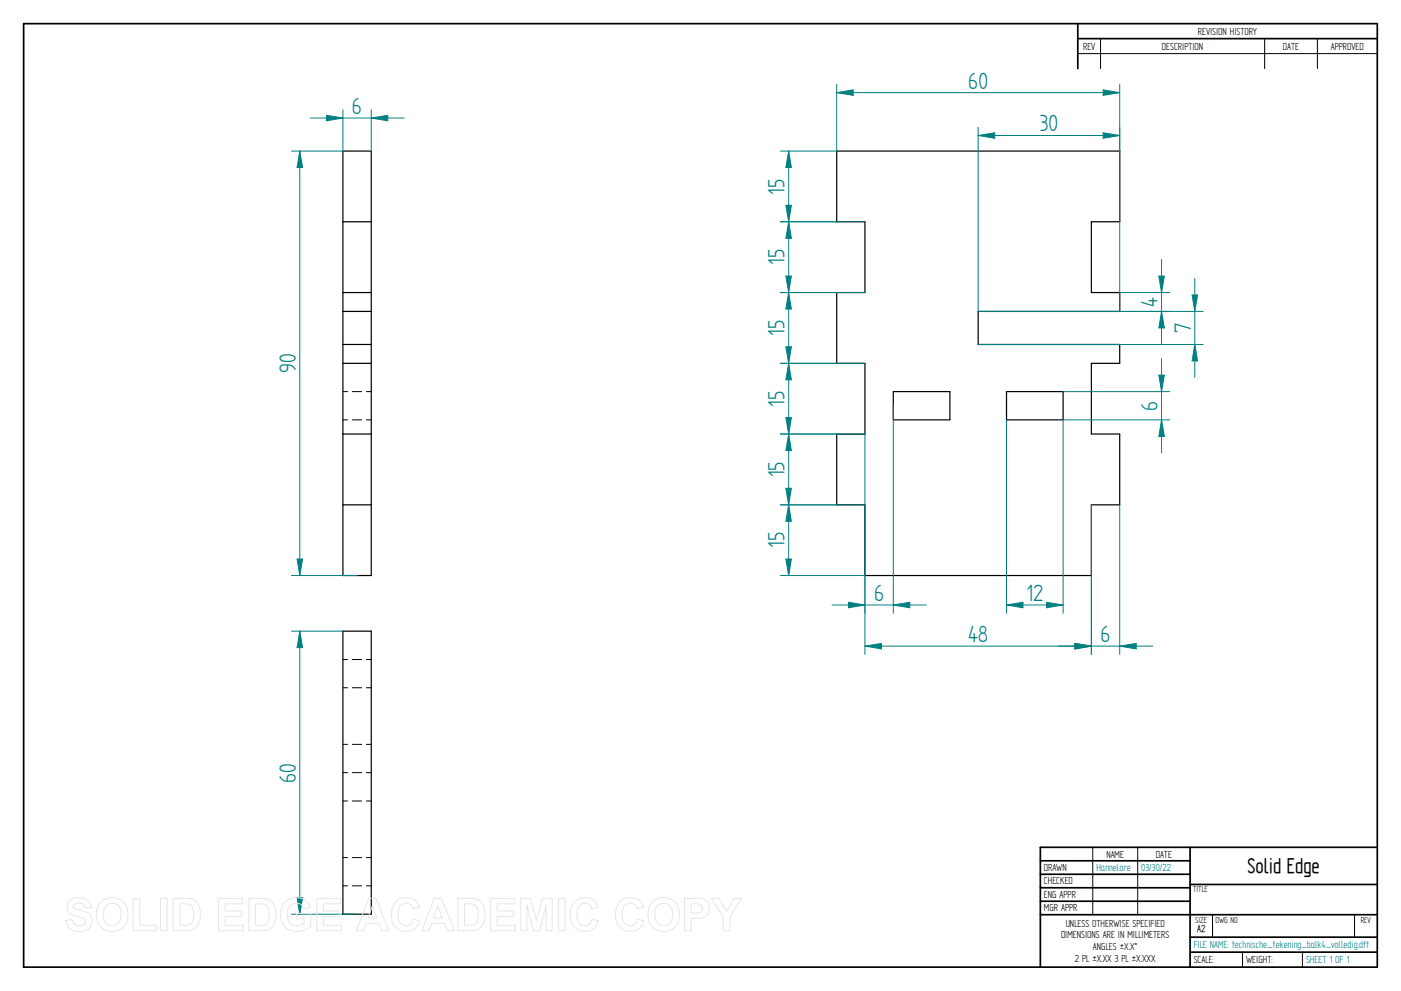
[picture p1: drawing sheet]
<svg xmlns="http://www.w3.org/2000/svg" width="594mm" height="420mm" viewBox="0 0 594 420" stroke-linecap="round" stroke-linejoin="round" font-family="sans-serif">
<g fill="none" stroke="#000" stroke-width=".72">
<path d="M10 10h574v400h-574zM457 10v19.1M457 16.4h127M504.6 359.2v50.8M584 359.2h-142.9v50.8M441.1 365h63.5M441.1 370.7h63.5M441.1 376.4h63.5M504.6 375h79.4M441.1 382.1h63.5M441.1 387.8h142.9M504.6 397.3h79.4"/>
<path d="M504.6 403.7h79.4"/>
</g>
<g fill="none" stroke="#000" stroke-width=".42">
<path d="M466.7 16.4v12.7M536.3 16.4v12.7M558.6 16.4v12.7M457 22.7h127M145.4 178h2M145.4 166h2M149.4 178h4M149.4 166h4M155.4 178h2M155.4 166h2M145.4 279.6h2M149.4 279.6h4"/>
<path d="M155.4 279.6h2M145.4 291.6h2M149.4 291.6h4M155.4 291.6h2M145.4 315.6h2M149.4 315.6h4M155.4 315.6h2M145.4 339.6h2M145.4 327.6h2M149.4 339.6h4M149.4 327.6h4M155.4 339.6h2"/>
<path d="M155.4 327.6h2M463.4 359.2v28.6M482.4 359.2v28.6M145.4 375.6h2M145.4 363.6h2M149.4 375.6h4M149.4 363.6h4M155.4 375.6h2M155.4 363.6h2M514.2 387.9v9.4M574.4 387.9v9.4M526.9 403.7v6.3"/>
<path d="M552.3 403.7v6.3"/>
</g>
<path d="M145.4 64.1h12v179.9h-12zM354.8 64.1h120v29.9h-12v30h12v8h-60v14h60v8.1h-12v29.9h12v30h-12v30h-96v-30h-12v-30h12v-29.9h-12v-30.1h12v-30h-12zM145.4 94h12M145.4 124h12M145.4 132h12M145.4 154.1h12M145.4 146h12M378.8 166h24v12h-24zM426.8 166h24v12h-24zM145.4 184h12M145.4 214h12M145.4 267.6h12v120h-12z" fill="none" stroke="#000" stroke-width=".51"/>
<path d="M123.6 64.1h21.8M127.1 64.1l1.2 6.9h-2.3zM123.6 244h27.8" fill="none" stroke="#008080" stroke-width=".42"/>
<path d="M127.1 64.1l1.2 6.9h-2.3z" fill="#008080"/>
<path d="M126 237h2.3l-1.2 7z" fill="none" stroke="#008080" stroke-width=".42"/>
<path d="M126 237h2.3l-1.2 7z" fill="#008080"/>
<path d="M127.1 64.1v179.9M123.6 267.6h21.8M127.1 267.6l1.2 7h-2.3zM123.6 387.6h27.8" fill="none" stroke="#008080" stroke-width=".42"/>
<path d="M127.1 267.6l1.2 7h-2.3z" fill="#008080"/>
<path d="M126 380.6h2.3l-1.2 7z" fill="none" stroke="#008080" stroke-width=".42"/>
<path d="M126 380.6h2.3l-1.2 7z" fill="#008080"/>
<path d="M145.4 46.6v17.5M157.4 46.6v17.5M157.4 50l7-1.1v2.3zM127.1 267.6v120" fill="none" stroke="#008080" stroke-width=".42"/>
<path d="M157.4 50l7-1.1v2.3z" fill="#008080"/>
<path d="M138.4 48.9l7 1.1-7 1.2z" fill="none" stroke="#008080" stroke-width=".42"/>
<path d="M138.4 48.9l7 1.1-7 1.2z" fill="#008080"/>
<path d="M131.4 50h40M366.8 244v33.5M462.8 244v33.5M455.8 272.8l7 1.1-7 1.2z" fill="none" stroke="#008080" stroke-width=".42"/>
<path d="M455.8 272.8l7 1.1-7 1.2z" fill="#008080"/>
<path d="M366.8 273.9l7-1.1v2.3z" fill="none" stroke="#008080" stroke-width=".42"/>
<path d="M366.8 273.9l7-1.1v2.3z" fill="#008080"/>
<path d="M330.9 214h35.9M334.4 214l1.2 7h-2.4zM330.9 244h35.9M366.8 273.9h96" fill="none" stroke="#008080" stroke-width=".42"/>
<path d="M334.4 214l1.2 7h-2.4z" fill="#008080"/>
<path d="M333.2 237h2.4l-1.2 7z" fill="none" stroke="#008080" stroke-width=".42"/>
<path d="M333.2 237h2.4l-1.2 7z" fill="#008080"/>
<path d="M330.9 184h23.9M330.9 214h23.9M333.2 207h2.4l-1.2 7zM334.4 214v30" fill="none" stroke="#008080" stroke-width=".42"/>
<path d="M333.2 207h2.4l-1.2 7z" fill="#008080"/>
<path d="M334.4 184l1.2 7.1h-2.4z" fill="none" stroke="#008080" stroke-width=".42"/>
<path d="M334.4 184l1.2 7.1h-2.4z" fill="#008080"/>
<path d="M330.9 154.1h35.9M334.4 154.1l1.2 6.9h-2.4zM330.9 184h35.9M334.4 184v30" fill="none" stroke="#008080" stroke-width=".42"/>
<path d="M334.4 154.1l1.2 6.9h-2.4z" fill="#008080"/>
<path d="M333.2 177h2.4l-1.2 7z" fill="none" stroke="#008080" stroke-width=".42"/>
<path d="M333.2 177h2.4l-1.2 7z" fill="#008080"/>
<path d="M330.9 124h23.9M330.9 154.1h23.9M333.2 147h2.4l-1.2 7.1zM334.4 154.1v29.9" fill="none" stroke="#008080" stroke-width=".42"/>
<path d="M333.2 147h2.4l-1.2 7.1z" fill="#008080"/>
<path d="M334.4 124l1.2 7h-2.4z" fill="none" stroke="#008080" stroke-width=".42"/>
<path d="M334.4 124l1.2 7h-2.4z" fill="#008080"/>
<path d="M330.9 94h35.9M334.4 94l1.2 7h-2.4zM330.9 124h35.9M334.4 124v30.1" fill="none" stroke="#008080" stroke-width=".42"/>
<path d="M334.4 94l1.2 7h-2.4z" fill="#008080"/>
<path d="M333.2 117.1h2.4l-1.2 6.9z" fill="none" stroke="#008080" stroke-width=".42"/>
<path d="M333.2 117.1h2.4l-1.2 6.9z" fill="#008080"/>
<path d="M330.9 64.1h23.9M330.9 94h23.9M333.2 87h2.4l-1.2 7zM334.4 94v30" fill="none" stroke="#008080" stroke-width=".42"/>
<path d="M333.2 87h2.4l-1.2 7z" fill="#008080"/>
<path d="M334.4 64.1l1.2 6.9h-2.4z" fill="none" stroke="#008080" stroke-width=".42"/>
<path d="M334.4 64.1l1.2 6.9h-2.4z" fill="#008080"/>
<path d="M354.8 39.3l7-1.2v2.3zM354.8 35.8v28.3M474.8 35.8v28.3M334.4 64.1v29.9" fill="none" stroke="#008080" stroke-width=".42"/>
<path d="M354.8 39.3l7-1.2v2.3z" fill="#008080"/>
<path d="M467.8 38.1l7 1.2-7 1.1z" fill="none" stroke="#008080" stroke-width=".42"/>
<path d="M467.8 38.1l7 1.2-7 1.1z" fill="#008080"/>
<path d="M354.8 39.3h120M491.4 117.1h2.3l-1.2 6.9zM474.8 124h21.3M474.8 132h21.3" fill="none" stroke="#008080" stroke-width=".42"/>
<path d="M491.4 117.1h2.3l-1.2 6.9z" fill="#008080"/>
<path d="M492.5 132l1.2 7h-2.3z" fill="none" stroke="#008080" stroke-width=".42"/>
<path d="M492.5 132l1.2 7h-2.3z" fill="#008080"/>
<path d="M492.5 110v36.1M414.8 132h95.4M414.8 146h95.4M506.6 146l1.2 7h-2.3z" fill="none" stroke="#008080" stroke-width=".42"/>
<path d="M506.6 146l1.2 7h-2.3z" fill="#008080"/>
<path d="M505.5 125.1h2.3l-1.2 6.9z" fill="none" stroke="#008080" stroke-width=".42"/>
<path d="M505.5 125.1h2.3l-1.2 6.9z" fill="#008080"/>
<path d="M414.8 54v78M414.8 57.4l7-1.1v2.3zM474.8 54v78M506.6 118v42" fill="none" stroke="#008080" stroke-width=".42"/>
<path d="M414.8 57.4l7-1.1v2.3z" fill="#008080"/>
<path d="M467.8 56.3l7 1.1-7 1.2z" fill="none" stroke="#008080" stroke-width=".42"/>
<path d="M467.8 56.3l7 1.1-7 1.2z" fill="#008080"/>
<path d="M414.8 57.4h60M491.4 159h2.3l-1.2 7zM450.8 166h45.3M450.8 178h45.3" fill="none" stroke="#008080" stroke-width=".42"/>
<path d="M491.4 159h2.3l-1.2 7z" fill="#008080"/>
<path d="M492.5 178l1.2 7h-2.3z" fill="none" stroke="#008080" stroke-width=".42"/>
<path d="M492.5 178l1.2 7h-2.3z" fill="#008080"/>
<path d="M492.5 152v40M426.8 178v82M450.8 178v82M443.8 255.4l7 1.1-7 1.2z" fill="none" stroke="#008080" stroke-width=".42"/>
<path d="M443.8 255.4l7 1.1-7 1.2z" fill="#008080"/>
<path d="M426.8 256.5l7-1.1v2.3z" fill="none" stroke="#008080" stroke-width=".42"/>
<path d="M426.8 256.5l7-1.1v2.3z" fill="#008080"/>
<path d="M462.8 214v63.5M474.8 214v63.5M426.8 256.5h24M474.8 273.9l7-1.1v2.3z" fill="none" stroke="#008080" stroke-width=".42"/>
<path d="M474.8 273.9l7-1.1v2.3z" fill="#008080"/>
<path d="M455.8 272.8l7 1.1-7 1.2z" fill="none" stroke="#008080" stroke-width=".42"/>
<path d="M455.8 272.8l7 1.1-7 1.2z" fill="#008080"/>
<path d="M378.8 172v88M366.8 184v76M378.8 256.5l7-1.1v2.3zM448.8 273.9h40" fill="none" stroke="#008080" stroke-width=".42"/>
<path d="M378.8 256.5l7-1.1v2.3z" fill="#008080"/>
<path d="M359.8 255.4l7 1.1-7 1.2z" fill="none" stroke="#008080" stroke-width=".42"/>
<path d="M359.8 255.4l7 1.1-7 1.2z" fill="#008080"/>
<path d="M352.8 256.5h40" fill="none" stroke="#008080" stroke-width=".42"/>
<g fill="none" stroke="#e6e6e6" stroke-width=".42">
<path d="M29.6 381.8a6.5 6.5 0 0 1 8.5 .8l.6 2.2-2.8 .1a2.7 2.7 0 0 0-2.1-2 2.7 2.7 0 0 0-2.7 1.1 1.87 1.87 0 0 0 2.2 1.8l1.4 .4a4.4 4.4 0 0 1 4 6.2 6.4 6.4 0 0 1-9.1 1.3l-1.2-1.8-.5-1.7 2.7-.3a2.94 2.94 0 0 0 2.6 2.6 2.94 2.94 0 0 0 3.1-1.9 2.67 2.67 0 0 0-2.9-1.8 4.9 4.9 0 0 1-5-4.3l.4-1.6zM43.1 382.1a6.9 6.9 0 0 1 8.2-.5 6.9 6.9 0 0 1 2.8 7.7 6.7 6.7 0 0 1-8 5.5 6.7 6.7 0 0 1-5.1-8.3 6.4 6.4 0 0 1 2.1-4.4zM44.8 384.2a3.9 3.9 0 0 1 4.6-.8 3.9 3.9 0 0 1 2 4.3 3.8 3.8 0 0 1-1.9 4.3 3.8 3.8 0 0 1-4.6-.7 6.6 6.6 0 0 1-.1-7.1zM56.5 381h2.8v11.3h6.9v2.3h-9.7zM68.1 380.9h2.8v13.7h-2.8zM73.5 380.9h5a5.9 5.9 0 0 1 6.5 7 5.9 5.9 0 0 1-6.3 6.7h-5.2zM76.3 383.2h1.8a3.4 3.4 0 0 1 4 3.9v1.2a3.2 3.2 0 0 1-3.8 4h-2zM92.7 380.9h10.2v2.3h-7.4v3h6.9v2.4h-6.9v3.7h7.7v2.3h-10.5zM105.5 380.9h5.1a5.9 5.9 0 0 1 6.4 7 5.9 5.9 0 0 1-6.3 6.7h-5.2zM108.3 383.2h1.9a3.4 3.4 0 0 1 4 3.9v1.2a3.2 3.2 0 0 1-3.8 4h-2.1zM120.9 382.4a7.3 7.3 0 0 1 9.7 .1l1 2.2-2.7 .5a3.7 3.7 0 0 0-4.6-2 3.7 3.7 0 0 0-2.5 4.4 4.2 4.2 0 0 0 2.2 4.5 4.2 4.2 0 0 0 5-.8v-1.7h-3.2v-2.3h6v5.4a8.1 8.1 0 0 1-11.8-.8 8.3 8.3 0 0 1 .9-9.5zM134.4 380.9h10.2v2.3h-7.4v3h6.9v2.4h-6.9v3.7h7.6v2.3h-10.4z"/>
<path d="M156.4 380.9h3l5.5 13.7h-3l-1.2-3.1h-5.5l-1.1 3.1h-3zM157.9 384.1l1.9 5.1h-3.7zM167.7 382.5a6 6 0 0 1 10.2 2.1l-2.8 .7a3.2 3.2 0 0 0-3.9-2.2 3.2 3.2 0 0 0-2.4 3.8 4.6 4.6 0 0 0 2.5 5.5 3.2 3.2 0 0 0 4-2.8l2.6 .8a6.1 6.1 0 0 1-7.2 4.3 6.1 6.1 0 0 1-4.8-6.8 7.7 7.7 0 0 1 1.8-5.4zM184.1 380.9h3.1l5.5 13.7h-3l-1.2-3.1h-5.5l-1.1 3.1h-3zM185.7 384.1l1.9 5.1h-3.8zM194.2 380.9h5a5.9 5.9 0 0 1 6.5 7 5.9 5.9 0 0 1-6.3 6.7h-5.2zM197 383.2h1.8a3.4 3.4 0 0 1 4 3.9v1.2a3.2 3.2 0 0 1-3.8 4h-2zM208.1 380.9h10.2v2.3h-7.4v3h6.9v2.4h-6.9v3.7h7.6v2.3h-10.4zM220.8 380.9h4.2l2.5 9.3 2.4-9.3h4.2v13.7h-2.5l-.1-10.8-2.7 10.8h-2.7l-2.7-10.8v10.8h-2.6zM236.8 380.9h2.8v13.7h-2.8zM243.5 382.5a6 6 0 0 1 10.2 2.1l-2.8 .7a3.2 3.2 0 0 0-3.8-2.2 3.2 3.2 0 0 0-2.4 3.8 4.6 4.6 0 0 0 2.4 5.5 3.2 3.2 0 0 0 4-2.8l2.6 .8a6.1 6.1 0 0 1-7.2 4.3 6.1 6.1 0 0 1-4.7-6.8 7.7 7.7 0 0 1 1.7-5.4zM262.7 382.5a6 6 0 0 1 10.2 2.1l-2.7 .7a3.2 3.2 0 0 0-3.9-2.2 3.2 3.2 0 0 0-2.4 3.8 4.6 4.6 0 0 0 2.4 5.5 3.2 3.2 0 0 0 4-2.8l2.7 .8a6.1 6.1 0 0 1-7.2 4.3 6.1 6.1 0 0 1-4.8-6.8 7.7 7.7 0 0 1 1.7-5.4z"/>
<path d="M277 382.1a6.9 6.9 0 0 1 8.2-.5 6.9 6.9 0 0 1 2.8 7.7 6.7 6.7 0 0 1-8.1 5.5 6.7 6.7 0 0 1-5.1-8.3 6.4 6.4 0 0 1 2.2-4.4zM278.7 384.2a3.9 3.9 0 0 1 4.6-.8 3.9 3.9 0 0 1 1.9 4.3 3.8 3.8 0 0 1-1.8 4.3 3.8 3.8 0 0 1-4.7-.7 6.6 6.6 0 0 1 0-7.1zM290.3 380.9h5.2a4.4 4.4 0 0 1 5.4 4.3 4.4 4.4 0 0 1-5.4 4.2h-2.4v5.2h-2.8zM293.1 383.2h1.8a2.1 2.1 0 0 1 2.6 .6 2.1 2.1 0 0 1 0 2.6 3.4 3.4 0 0 1-2.9 .7h-1.5zM301.6 380.9h3.3l3.2 5.4 3.2-5.4h3.2l-5 7.9v5.8h-2.8v-5.8z"/>
</g>
<g font-size="11.3" fill="#008080">
<text x="410.6" y="37.5">60</text>
<text x="149.3" y="48.3">6</text>
<text x="440.9" y="55.7">30</text>
<text x="332.6" y="82.5" transform="rotate(-90 332.6 82.5)">15</text>
<text x="332.6" y="112.4" transform="rotate(-90 332.6 112.4)">15</text>
<text x="490.8" y="130.1" transform="rotate(-90 490.8 130.1)">4</text>
<text x="332.6" y="142.5" transform="rotate(-90 332.6 142.5)">15</text>
<text x="504.9" y="141.3" transform="rotate(-90 504.9 141.3)">7</text>
<text x="125.4" y="158.2" transform="rotate(-90 125.4 158.2)">90</text>
<text x="332.6" y="172.5" transform="rotate(-90 332.6 172.5)">15</text>
<text x="490.8" y="174.2" transform="rotate(-90 490.8 174.2)">6</text>
<text x="332.6" y="202.4" transform="rotate(-90 332.6 202.4)">15</text>
<text x="332.6" y="232.5" transform="rotate(-90 332.6 232.5)">15</text>
<text x="370.6" y="254.8">6</text>
<text x="435.2" y="254.8">12</text>
<text x="410.5" y="272.2">48</text>
<text x="466.6" y="272.2">6</text>
<text x="125.4" y="331.8" transform="rotate(-90 125.4 331.8)">60</text>
</g>
<text font-size="10.1" x="529" y="370.2">Solid Edge</text>
<g font-size="4.9">
<text x="507.9" y="14.7">REVISION HISTORY</text>
<text x="459.3" y="21">REV</text>
<text x="492.7" y="21">DESCRIPTION</text>
<text x="544" y="21">DATE</text>
<text x="564.3" y="21">APPROVED</text>
<text x="469.1" y="363.6">NAME</text>
<text x="490.1" y="363.6">DATE</text>
<text x="442.7" y="369.3">DRAWN</text>
<text x="442.7" y="375">CHECKED</text>
<text x="442.7" y="380.7">ENG APPR</text>
<text x="442.7" y="386.4">MGR APPR</text>
<text x="451.9" y="392.9">UNLESS OTHERWISE SPECIFIED</text>
<text x="449.9" y="397.9">DIMENSIONS ARE IN MILLIMETERS</text>
<text x="455.7" y="407.8">2 PL ±X.XX 3 PL ±X.XXX</text>
<text x="463.5" y="402.9">ANGLES ±X.X°</text>
<text x="506.2" y="408.3">SCALE:</text>
<text x="528.4" y="408.3">WEIGHT:</text>
</g>
<g font-size="4.9" fill="#008080">
<text x="464.9" y="369.3">Hannelore</text>
<text x="483.9" y="369.3">03/30/22</text>
<text x="506.2" y="402">FILE NAME: technische_tekening_balk4_volledig.dft</text>
<text x="553.8" y="408.4">SHEET 1 OF 1</text>
</g>
<text font-size="4.8" x="507.7" y="395.3">A2</text>
<g font-size="4.1">
<text x="505.9" y="378.3">TITLE</text>
<text x="506.9" y="391.1">SIZE</text>
<text x="515.4" y="391.1">DWG NO</text>
<text x="577" y="391.1">REV</text>
</g>
</svg>
